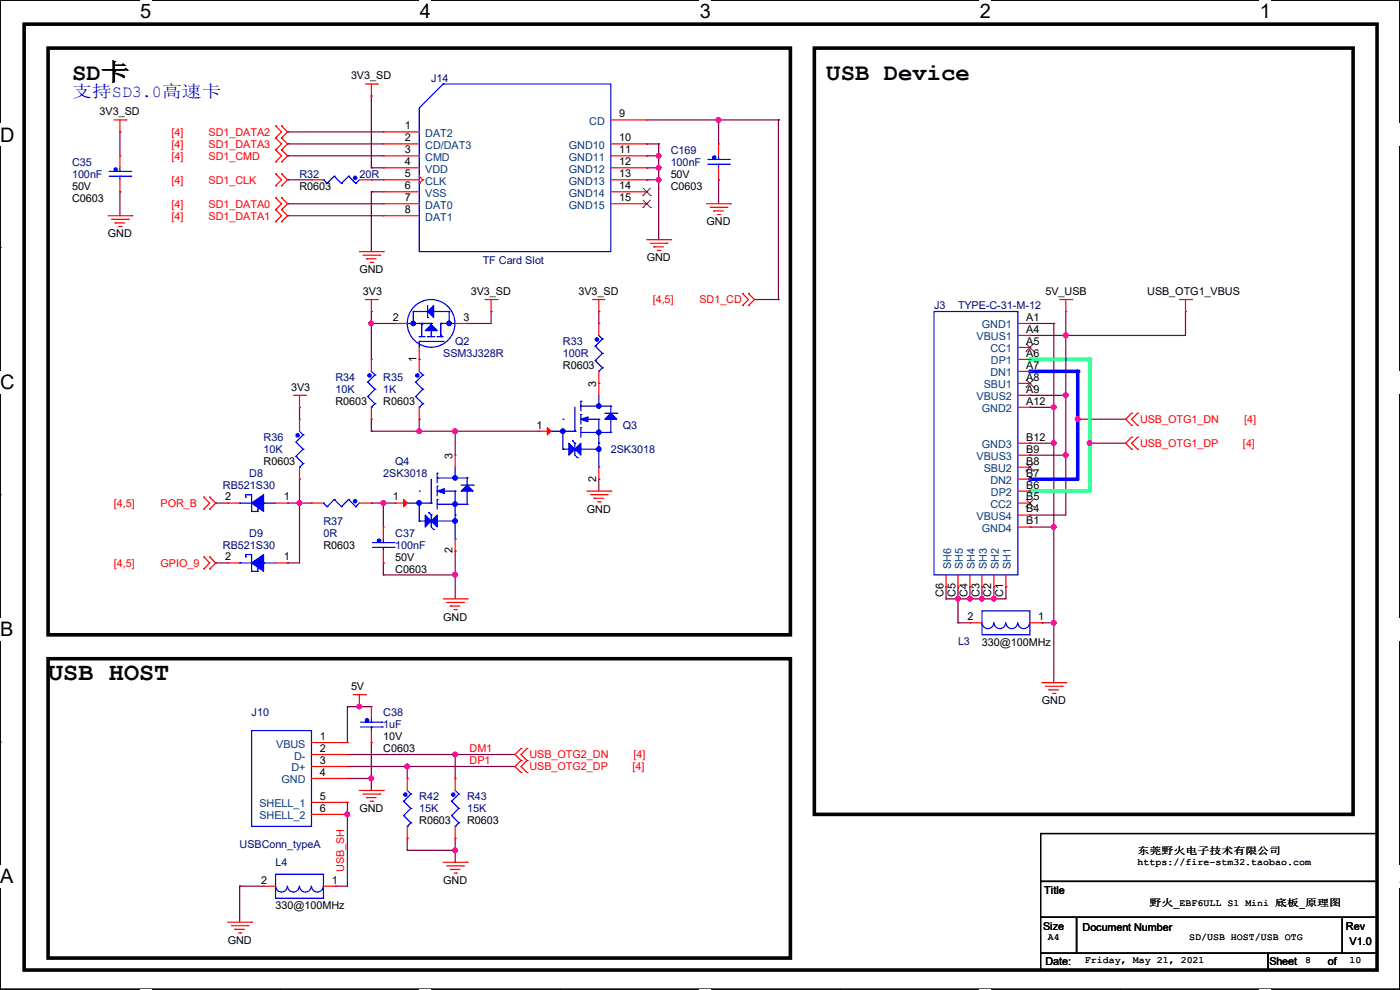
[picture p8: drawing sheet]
<svg xmlns="http://www.w3.org/2000/svg" width="297mm" height="210mm" viewBox="0 0 297 210" stroke-linecap="round" stroke-linejoin="round" font-family="sans-serif">
<path d="M0 0h297v209.8h-297z" fill="none" stroke="#000" stroke-width=".25"/>
<g fill="#fff">
<path d="M29.7 0h2.4v4.8h-2.4z"/>
<path d="M29.7 209.8h2.4v.2h-2.4z"/>
</g>
<path d="M59.4 0h.1M59.4 209.8h.1" fill="none" stroke="#000" stroke-width=".25"/>
<g fill="#fff">
<path d="M89.1 0h2.3v4.8h-2.3z"/>
<path d="M89.1 209.8h2.3v.2h-2.3z"/>
</g>
<path d="M118.8 0h.1M118.8 209.8h.1" fill="none" stroke="#000" stroke-width=".25"/>
<g fill="#fff">
<path d="M148.5 0h2.3v4.8h-2.3z"/>
<path d="M148.5 209.8h2.3v.2h-2.3z"/>
</g>
<path d="M178.2 0h.1M178.2 209.8h.1" fill="none" stroke="#000" stroke-width=".25"/>
<g fill="#fff">
<path d="M207.9 0h2.3v4.8h-2.3z"/>
<path d="M207.9 209.8h2.3v.2h-2.3z"/>
</g>
<path d="M237.6 0h.1M237.6 209.8h.1" fill="none" stroke="#000" stroke-width=".25"/>
<g fill="#fff">
<path d="M267.3 0h2.3v4.8h-2.3z"/>
<path d="M267.3 209.8h2.3v.2h-2.3z"/>
<path d="M0 26.2h3.1v4.8h-3.1z"/>
<path d="M297 26.2v4.8z"/>
<path d="M0 78.7h3.1v4.7h-3.1z"/>
<path d="M297 78.7v4.7z"/>
</g>
<path d="M0 52.5h.1M297 52.5h.1" fill="none" stroke="#000" stroke-width=".25"/>
<g fill="#fff">
<path d="M0 131.1h2.9v4.8h-2.9z"/>
<path d="M297 131.1v4.8z"/>
</g>
<path d="M0 104.9h.1M297 104.9h.1" fill="none" stroke="#000" stroke-width=".25"/>
<g fill="#fff">
<path d="M0 183.6h2.9v4.7h-2.9z"/>
<path d="M296.9 183.6h.1v4.7h-.1z"/>
</g>
<path d="M0 157.4h.1M297 157.4h.1" fill="none" stroke="#000" stroke-width=".25"/>
<path d="M5.1 5.1h287v200.7h-287zM10.2 10.2h157.5v124.5h-157.5zM172.8 10.2h114.3v162.6h-114.3zM10.2 139.7h157.5v63.5h-157.5z" fill="none" stroke="#000" stroke-width=".76"/>
<g fill="none" stroke="#800040" stroke-width=".25">
<path d="M25.4 28h.1M25.4 28v5.1M61 38.1h.1M61 28h.1M61 30.5h.1M61 33.1h.1M61 38.1h5.1M61 28h20.3M61 30.5h20.3M61 33.1h20.3M78.8 38.1h.1M78.8 35.6h.1"/>
<path d="M78.8 20.4h.1M78.8 20.4v15.2M78.8 38.1h2.5M78.8 35.6h2.5M137.2 38.1h.1M137.2 35.6h.1M137.2 30.5h.1M137.2 33.1h.1M137.2 38.1h2.5M137.2 30.5h2.5M137.2 33.1h2.5M137.2 35.6h2.5"/>
<path d="M139.7 30.5h.1M139.7 33.1h.1M139.7 35.6h.1M139.7 30.5v20.3M25.4 40.7h.1M25.4 40.7v5.1M61 43.2h.1M61 45.8h.1M61 43.2h20.3M61 45.8h20.3M78.8 40.7h.1M78.8 40.7v12.7"/>
<path d="M78.8 40.7h2.5M139.7 50.8h.1M78.8 68.6h.1M78.8 66.1h.1M78.8 66.1v10.1M78.8 68.6h5.1M99.1 68.6h.1M104.2 66.1h.1M104.2 66.1v2.5h-5.1M127 66.1h.1M127 66.1v2.5M218.5 68.6h.1"/>
<path d="M218.5 68.6h5.1M223.6 68.6h.1M223.6 68.6v63.5M63.5 86.4h.1M63.5 86.4v2.5M78.8 88.9h.1M78.8 91.5h.1M78.8 88.9v2.6M78.8 91.5h35.5M88.9 88.9h.1M88.9 91.5h.1M88.9 88.9v2.6"/>
<path d="M96.6 91.5h.1M96.6 91.5v5.1M218.5 94h.1M218.5 86.4h.1M218.5 94h5.1M218.5 86.4h5.1M223.6 94h.1M223.6 86.4h.1M228.6 88.9h.1M228.6 88.9h10.2M231.2 94h.1M231.2 94h7.6"/>
<path d="M45.8 106.7h.1M45.8 119.4h.1M45.8 106.7h2.5M45.8 119.4h2.5M61 106.7h.1M61 119.4h.1M61 106.7h5.1M63.5 101.6h.1M63.5 106.7h.1M63.5 101.6v17.8h-2.5M78.8 106.7h.1M78.8 106.7h5.1"/>
<path d="M81.3 106.7h.1M81.3 119.4h.1M81.3 106.7v5.1M81.3 119.4v2.6M96.6 116.9h.1M96.6 116.9v10.1M127 101.6h.1M127 101.6v2.6M218.5 111.8h.1M218.5 111.8h5.1M223.6 111.8h.1M81.3 122h.1"/>
<path d="M81.3 122h15.3M96.6 122h.1M200.7 124.5h.1M200.7 127h.1M200.7 124.5v2.5M203.2 127h.1M203.2 124.5h.1M203.2 124.5v7.6M205.8 127h.1M205.8 124.5h.1M205.8 124.5v2.5M208.3 124.5h.1"/>
<path d="M208.3 127h.1M208.3 124.5v2.5M210.9 127h.1M210.9 124.5h.1M210.9 124.5v2.5M213.4 124.5h.1M213.4 124.5v2.5h-12.7M73.7 149.9h.1M73.7 149.9h5.1M73.7 149.9v7.6M76.2 149.9h.1M78.8 157.5h.1"/>
<path d="M78.8 157.5v10.2M73.7 160.1h.1M73.7 162.6h.1M73.7 165.1h.1M73.7 172.8h.1M73.7 170.2h.1M73.7 160.1h35.6M73.7 162.6h35.6M73.7 165.1h5.1M73.7 170.2v17.8h-2.5M78.8 165.1h.1M86.4 162.6h.1"/>
<path d="M86.4 177.8h.1M86.4 162.6v2.5M86.4 177.8v2.6M96.6 177.8h.1M96.6 160.1h.1M96.6 160.1v5M96.6 177.8v5.1M50.8 188h.1M50.8 188v7.6M50.8 188h5.1M71.2 188h.1M86.4 180.4h.1"/>
<path d="M86.4 180.4h10.2M96.6 180.4h.1"/>
</g>
<g fill="#f0f" stroke="#f0f" stroke-width=".25">
<circle cx="96.5" cy="160" r=".49"/>
<circle cx="86.4" cy="162.6" r=".49"/>
<circle cx="78.8" cy="165.1" r=".49"/>
<circle cx="76.2" cy="149.9" r=".49"/>
<circle cx="96.5" cy="180.4" r=".49"/>
<circle cx="96.5" cy="91.5" r=".49"/>
<circle cx="88.9" cy="91.5" r=".49"/>
<circle cx="78.8" cy="68.6" r=".49"/>
<circle cx="81.3" cy="106.7" r=".49"/>
<circle cx="96.5" cy="121.9" r=".49"/>
<circle cx="63.5" cy="106.7" r=".49"/>
<circle cx="139.7" cy="33" r=".49"/>
<circle cx="139.7" cy="38.1" r=".49"/>
<circle cx="139.7" cy="35.6" r=".49"/>
<circle cx="73.7" cy="172.7" r=".49"/>
<circle cx="208.3" cy="127" r=".49"/>
<circle cx="210.8" cy="127" r=".49"/>
<circle cx="205.8" cy="127" r=".49"/>
<circle cx="203.2" cy="127" r=".49"/>
<circle cx="223.5" cy="111.8" r=".49"/>
<circle cx="223.5" cy="94" r=".49"/>
<circle cx="223.5" cy="86.4" r=".49"/>
</g>
<path d="M218.5 76.2h12.7" fill="none" stroke="#00ff80" stroke-width=".76"/>
<circle cx="218.5" cy="76.2" r=".38" fill="#00ff80"/>
<path d="M231.2 76.2v17.8" fill="none" stroke="#00ff80" stroke-width=".76"/>
<circle cx="231.2" cy="76.2" r=".38" fill="#00ff80"/>
<circle cx="231.2" cy="94" r=".49" fill="#f0f" stroke="#f0f" stroke-width=".25"/>
<path d="M218.5 78.8h10.1" fill="none" stroke="#00f" stroke-width=".76"/>
<circle cx="218.5" cy="78.8" r=".38" fill="#00f"/>
<path d="M228.6 78.8v10.1" fill="none" stroke="#00f" stroke-width=".76"/>
<circle cx="228.6" cy="78.8" r=".38" fill="#00f"/>
<path d="M218.5 71.2h.1M218.5 71.2h7.6M226.1 66.1h.1M226.1 71.2h.1M226.1 66.1v43.2h-7.6M218.5 83.9h.1M218.5 96.6h.1M218.5 83.9h7.6M218.5 96.6h7.6M226.1 83.9h.1M226.1 96.6h.1M218.5 109.3h.1" fill="none" stroke="#800040" stroke-width=".25"/>
<g fill="#f0f" stroke="#f0f" stroke-width=".25">
<circle cx="226.1" cy="71.1" r=".49"/>
<circle cx="226.1" cy="83.8" r=".49"/>
<circle cx="226.1" cy="96.5" r=".49"/>
</g>
<path d="M218.5 101.6h10.1" fill="none" stroke="#00f" stroke-width=".76"/>
<circle cx="218.5" cy="101.6" r=".38" fill="#00f"/>
<path d="M218.5 104.2h12.7" fill="none" stroke="#00ff80" stroke-width=".76"/>
<circle cx="218.5" cy="104.2" r=".38" fill="#00ff80"/>
<path d="M203.2 132.1h.1M203.2 132.1h2.6M221 132.1h.1M221 132.1h2.6M223.6 132.1h.1M223.6 132.1v12.7" fill="none" stroke="#800040" stroke-width=".25"/>
<circle cx="223.5" cy="132.1" r=".49" fill="#f0f" stroke="#f0f" stroke-width=".25"/>
<path d="M228.6 88.9v12.7" fill="none" stroke="#00f" stroke-width=".76"/>
<circle cx="228.6" cy="88.9" r=".38" fill="#00f"/>
<circle cx="228.6" cy="88.9" r=".49" fill="#f0f" stroke="#f0f" stroke-width=".25"/>
<path d="M231.2 94v10.2" fill="none" stroke="#00ff80" stroke-width=".76"/>
<circle cx="231.2" cy="94" r=".38" fill="#00ff80"/>
<path d="M137.2 25.4h27.9M152.4 38.1h.1M152.4 25.4h.1M152.4 25.4v5.1M152.4 38.1v5.1M165.1 25.4h.1M165.1 25.4v38.1M160.1 63.5h5M165.1 63.5h.1M226.1 71.2h.1M251.5 66.1h.1M251.5 66.1v5.1h-25.4" fill="none" stroke="#800040" stroke-width=".25"/>
<g fill="#f0f" stroke="#f0f" stroke-width=".25">
<circle cx="152.4" cy="25.4" r=".49"/>
<circle cx="96.5" cy="160" r=".49"/>
<circle cx="86.4" cy="162.6" r=".49"/>
<circle cx="78.8" cy="165.1" r=".49"/>
<circle cx="76.2" cy="149.9" r=".49"/>
<circle cx="96.5" cy="180.4" r=".49"/>
<circle cx="96.5" cy="91.5" r=".49"/>
<circle cx="88.9" cy="91.5" r=".49"/>
<circle cx="78.8" cy="68.6" r=".49"/>
<circle cx="81.3" cy="106.7" r=".49"/>
<circle cx="96.5" cy="121.9" r=".49"/>
<circle cx="63.5" cy="106.7" r=".49"/>
<circle cx="139.7" cy="33" r=".49"/>
<circle cx="139.7" cy="38.1" r=".49"/>
<circle cx="139.7" cy="35.6" r=".49"/>
<circle cx="73.7" cy="172.7" r=".49"/>
<circle cx="208.3" cy="127" r=".49"/>
<circle cx="210.8" cy="127" r=".49"/>
<circle cx="205.8" cy="127" r=".49"/>
<circle cx="203.2" cy="127" r=".49"/>
<circle cx="223.5" cy="111.8" r=".49"/>
<circle cx="223.5" cy="94" r=".49"/>
<circle cx="223.5" cy="86.4" r=".49"/>
<circle cx="231.2" cy="94" r=".49"/>
<circle cx="226.1" cy="71.1" r=".49"/>
<circle cx="226.1" cy="83.8" r=".49"/>
<circle cx="226.1" cy="96.5" r=".49"/>
<circle cx="223.5" cy="132.1" r=".49"/>
<circle cx="228.6" cy="88.9" r=".49"/>
</g>
<g fill="none" stroke="#f00" stroke-width=".25">
<path d="M77.5 17.8h2.6M78.8 17.8v2.6M80.1 17.8h.1M24.2 25.4h2.5M25.4 28h.1M25.4 33.1h.1M25.4 25.4v2.6M25.4 33.1v2.5M25.4 38.1v2.6M26.7 25.4h.1M58.5 29.3h.1M58.5 26.7h.1"/>
<path d="M58.5 31.8h.1M58.5 34.3h.1M58.5 39.4h.1M58.5 36.9h.1M58.5 26.7l1.2 1.3-1.2 1.3M58.5 29.3l1.2 1.2-1.2 1.3M58.5 31.8l1.2 1.3-1.2 1.2M58.5 36.9l1.2 1.2-1.2 1.3M59.7 26.7h.1M59.7 29.3h.1M59.7 31.8h.1M59.7 34.3h.1"/>
<path d="M59.7 36.9h.1M59.7 39.4h.1M59.7 26.7l1.3 1.3-1.3 1.3M59.7 29.3l1.3 1.2-1.3 1.3M59.7 31.8l1.3 1.3-1.3 1.2M59.7 36.9l1.3 1.2-1.3 1.3M66.1 38.1h.1M66.1 38.1h2.5M76.2 38.1h2.6M78.8 20.4h.1M78.8 38.1h.1M81.3 28h.1"/>
<path d="M81.3 30.5h.1M81.3 33.1h.1M81.3 35.6h.1M81.3 38.1h.1M81.3 28h7.6M81.3 30.5h7.6M81.3 33.1h7.6M81.3 35.6h7.6M81.3 38.1h7.6M88.9 38.9h.1M88.9 37.4l.8 .7M89.7 38.1h.1"/>
<path d="M89.7 38.1l-.8 .8M129.6 25.4h7.6M129.6 30.5h7.6M129.6 33.1h7.6M129.6 35.6h7.6M129.6 38.1h7.6M137.2 25.4h.1M137.2 35.6h.1M137.2 33.1h.1M137.2 30.5h.1M137.2 38.1h.1M152.4 30.5h.1"/>
<path d="M152.4 38.1h.1M152.4 30.5v2.6M152.4 35.6v2.5M22.9 45.8h5.1M23.7 46.5h3.5M24.4 47.3h.1M24.4 47.3h2.1M25.2 48h.5M25.4 40.7h.1M25.7 48h.1M27.2 46.5h.1M28 45.8h.1"/>
<path d="M58.5 44.5h.1M58.5 42h.1M58.5 47h.1M58.5 42l1.2 1.2-1.2 1.3M58.5 44.5l1.2 1.3-1.2 1.2M59.7 42h.1M59.7 44.5h.1M59.7 47h.1M59.7 42l1.3 1.2-1.3 1.3M59.7 44.5l1.3 1.3-1.3 1.2M76.2 53.4h5.1M77 54.1h3.6"/>
<path d="M77.8 54.9h.1M77.8 54.9h2M78.5 55.7h.5M79 55.7h.1M80.6 54.1h.1M81.3 53.4h.1M81.3 40.7h.1M81.3 43.2h.1M81.3 45.8h.1M81.3 45.8h7.6M81.3 43.2h7.6M81.3 40.7h7.6"/>
<path d="M129.6 43.2h7.6M129.6 40.7h7.6M137.2 40.7h.1M137.2 43.2h.1M137.2 50.8h5.1M138 51.6h3.5M138.7 52.4h.1M138.7 52.4h2.1M139.5 53.1h.5M140 53.1h.1M141.5 51.6h.1M142.3 50.8h.1"/>
<path d="M149.9 43.2h5.1M150.7 44h3.5M151.4 44.7h.1M151.4 44.7h2.1M152.2 45.5h.5M152.7 45.5h.1M154.2 44h.1M155 43.2h.1M77.5 63.5h2.6M78.8 66.1h.1M78.8 76.2h.1M78.8 63.5v2.6"/>
<path d="M78.8 76.2v2.6M80.1 63.5h.1M83.9 68.6h.1M83.9 68.6h2.5M88.9 76.2h.1M88.9 73.7v5.1M96.6 68.6h2.5M99.1 68.6h.1M102.9 63.5h2.6M104.2 66.1h.1M104.2 63.5v2.6M105.5 63.5h.1"/>
<path d="M125.8 63.5h.1M125.8 63.5h2.5M127 66.1h.1M127 68.6h.1M127 63.5v2.6M127 68.6v2.6M127 78.8v5.1M157.5 64.8h.1M157.5 62.3h.1M157.5 62.3l1.3 1.2-1.3 1.3M158.8 62.3h.1M158.8 64.8h.1"/>
<path d="M158.8 62.3l1.3 1.2-1.3 1.3M215.9 68.6h2.6M215.9 71.2h2.6M215.9 73.7h2.6M215.9 76.2h2.6M215.9 78.8h2.6M218.5 68.6h.1M218.5 71.2h.1M218.5 73.7h.1M218.5 76.2h.1M218.5 78.8h.1M224.8 63.5h2.6"/>
<path d="M226.1 66.1h.1M226.1 63.5v2.6M227.4 63.5h.1M250.2 63.5h2.6M251.5 66.1h.1M251.5 63.5v2.6M252.8 63.5h.1M62.3 83.9h2.5M63.5 86.4h.1M63.5 88.9h.1M63.5 83.9v2.5M63.5 88.9v2.6"/>
<path d="M63.5 99.1v2.5M64.8 83.9h.1M78.8 88.9h.1M78.8 86.4v2.5M88.9 88.9h.1M88.9 86.4v2.5M96.6 96.6h.1M96.6 96.6v2.5M114.3 91.5h.1M114.3 91.5h2.6M127 81.3h.1M127 99.1v2.5"/>
<path d="M215.9 83.9h2.6M215.9 81.3h2.6M215.9 86.4h2.6M215.9 94h2.6M215.9 96.6h2.6M215.9 99.1h2.6M218.5 81.3h.1M218.5 83.9h.1M218.5 86.4h.1M218.5 94h.1M218.5 96.6h.1M218.5 99.1h.1"/>
<path d="M240.1 92.8h.1M240.1 95.3h.1M240.1 87.7h.1M240.1 90.2h.1M240.1 92.8l-1.3 1.2 1.3 1.3M240.1 87.7l-1.3 1.2 1.3 1.3M241.3 95.3h.1M241.3 92.8h.1M241.3 90.2h.1M241.3 87.7h.1M241.3 92.8l-1.2 1.2 1.2 1.3M241.3 87.7l-1.2 1.2 1.2 1.3"/>
<path d="M43.2 108h.1M43.2 105.5h.1M43.2 118.2h.1M43.2 105.5l1.3 1.2-1.3 1.3M43.2 118.2l1.3 1.2-1.3 1.3M44.5 105.5h.1M44.5 108h.1M44.5 118.2h.1M44.5 105.5l1.3 1.2-1.3 1.3M44.5 118.2l1.3 1.2-1.3 1.3M48.3 106.7h.1M48.3 119.4h.1"/>
<path d="M48.3 106.7h2.5M48.3 119.4h2.5M58.5 106.7h2.5M58.5 119.4h2.5M61 106.7h.1M61 119.4h.1M63.5 101.6h.1M66.1 106.7h.1M66.1 106.7h2.5M76.2 106.7h2.6M78.8 106.7h.1M81.3 111.8h.1"/>
<path d="M81.3 119.4h.1M81.3 111.8v2.5M81.3 116.9v2.5M83.9 106.7h.1M83.9 106.7h2.5M96.6 116.9h.1M96.6 114.3v2.6M124.5 104.2h5.1M125.3 104.9h3.5M126 105.7h.1M126 105.7h2.1M126.8 106.5h.5"/>
<path d="M127 101.6h.1M127.3 106.5h.1M128.8 104.9h.1M129.6 104.2h.1M215.9 104.2h2.6M215.9 106.7h2.6M215.9 101.6h2.6M215.9 109.3h2.6M215.9 111.8h2.6M218.5 101.6h.1M218.5 104.2h.1M218.5 106.7h.1"/>
<path d="M218.5 109.3h.1M218.5 111.8h.1M43.2 120.7h.1M44.5 120.7h.1M94 127h5.1M94.8 127.8h3.5M95.5 128.6h.1M95.5 128.6h2.1M96.3 129.3h.5M96.8 129.3h.1M98.3 127.8h.1M99.1 127h.1"/>
<path d="M200.7 124.5h.1M200.7 122v2.5M203.2 124.5h.1M203.2 122v2.5M205.8 124.5h.1M205.8 132.1h.1M205.8 122v2.5M205.8 132.1h2.5M208.3 124.5h.1M208.3 122v2.5M210.9 124.5h.1M210.9 122v2.5"/>
<path d="M213.4 124.5h.1M213.4 122v2.5M218.5 132.1h2.5M221 132.1h.1M66.1 157.5h7.6M73.7 157.5h.1M75 147.4h2.5M76.2 149.9h.1M76.2 147.4v2.5M77.5 147.4h.1M78.8 149.9h.1M78.8 157.5h.1"/>
<path d="M78.8 149.9v2.5M78.8 155v2.5M110.5 158.8h.1M110.5 158.8l-1.2 1.3 1.2 1.2M111.8 158.8h.1M111.8 158.8l-1.3 1.3 1.3 1.2M221 144.8h5.1M221.8 145.6h3.5M222.5 146.3h.1M222.5 146.3h2.1M223.3 147.1h.5M223.8 147.1h.1"/>
<path d="M225.3 145.6h.1M226.1 144.8h.1M66.1 160.1h7.6M66.1 162.6h7.6M66.1 165.1h7.6M66.1 170.2h7.6M66.1 172.8h7.6M73.7 160.1h.1M73.7 162.6h.1M73.7 165.1h.1M73.7 170.2h.1M73.7 172.8h.1"/>
<path d="M76.2 167.7h5.1M77 168.4h3.6M77.8 169.2h.1M77.8 169.2h2M78.5 170h.5M79 170h.1M80.6 168.4h.1M81.3 167.7h.1M86.4 165.1h.1M86.4 177.8h.1M86.4 165.1v2.6M86.4 175.3v2.5"/>
<path d="M96.6 165.1h.1M96.6 177.8h.1M96.6 165.1v2.6M96.6 175.3v2.5M110.5 161.3h.1M110.5 163.9h.1M110.5 161.3l-1.2 1.3 1.2 1.3M111.8 163.9h.1M111.8 161.3h.1M111.8 161.3l-1.3 1.3 1.3 1.3M48.3 195.6h5.1M49.1 196.4h3.5"/>
<path d="M49.8 197.1h.1M49.8 197.1h2.1M50.6 197.9h.5M51.1 197.9h.1M52.6 196.4h.1M53.4 195.6h.1M55.9 188h.1M55.9 188h2.6M68.6 188h2.6M71.2 188h.1M94 182.9h5.1M94.8 183.7h3.5"/>
<path d="M95.5 184.4h.1M95.5 184.4h2.1M96.3 185.2h.5M96.8 185.2h.1M98.3 183.7h.1M99.1 182.9h.1"/>
</g>
<path d="M220.8 176.8h71.3v10.2h-71.3zM220.8 187h71.3v7.6h-71.3zM220.8 194.6h7.6v7.6h-7.6zM228.4 194.6h56.4v7.6h-56.4zM284.8 194.6h7.3v7.6h-7.3zM220.8 202.2h48.2v3.6h-48.2zM269 202.2h23.1v3.6h-23.1z" fill="none" stroke="#000" stroke-width=".25"/>
<g fill="none" stroke="#00f" stroke-width=".25">
<path d="M94 17.8h35.6v35.6h-40.7v-30.5zM94 17.8h.1M23.2 37.4h4.5M23.2 36.4h4.5M25.4 37.4h.1M25.4 36.4h.1M25.4 35.6v.8M25.4 37.4v.7M27.7 37.4h.1M27.7 36.4h.1M68.6 38.1h.1M68.6 38.1l.8 .8"/>
<path d="M69.4 38.9h.1M70.9 37.4h.1M70.9 37.4l1.5 1.5M70.9 37.4l-1.5 1.5M72.4 38.9h.1M74 37.4h.1M74 37.4l1.5 1.5M74 37.4l-1.6 1.5M75.5 38.9h.1M76.2 38.1l-.7 .8M150.2 34.8h4.5M150.2 33.8h4.5"/>
<path d="M152.4 34.8h.1M152.4 33.8h.1M152.4 33.1v.7M152.4 34.8v.8M154.7 34.8h.1M154.7 33.8h.1M78.8 78.8l.7 .7M79.5 79.5h.1M79.5 79.5l-1.5 1.6M86.4 68.6h.1M86.4 68.6h5.1M87.7 66.1h.1"/>
<path d="M87.7 66.1h3M87.7 66.1v2.5M88.9 68.6h.1M88.9 71.4h.1M88.9 72.4h.1M88.9 78.8l.8 .7M88.9 72.4v1.3M88.9 71.4h1.3M88.9 72.4h5.1M89.5 68.9h.1M89.5 68.6h.1M89.5 68.6v2.8"/>
<path d="M89.7 79.5h.1M89.7 79.5l-1.5 1.6M90.7 71.4h.1M90.7 67.4h.1M90.7 71.4h1.5M90.7 64.8v2.6M91.5 68.6h.1M91.5 68.6v2.8M92 66.1h.1M92 66.1h3.3M92.8 71.4h.1M92.8 71.4h1.2"/>
<path d="M93.5 68.6h.1M93.5 71.2h.1M93.5 71.4h.1M93.5 68.6h3.1M93.5 68.6v2.8M94 72.4h.1M95.3 66.1h.1M95.3 66.1v2.5M126.3 73.4h.1M126.3 76.5h.1M126.3 73.4l1.5 1.6M126.3 76.5l1.5 1.5"/>
<path d="M127 78.8h.1M127 71.2l.8 .7M127.8 71.9h.1M127.8 75h.1M127.8 78h.1M127.8 71.9l-1.5 1.5M127.8 75l-1.5 1.5M127.8 78l-.8 .8M198.2 66.1h17.7v55.9h-17.7zM62.8 93.8h.1M62.8 96.8h.1M62.8 93.8l1.5 1.5"/>
<path d="M62.8 96.8l1.5 1.5M63.5 99.1h.1M63.5 91.5l.8 .7M64.3 92.2h.1M64.3 95.3h.1M64.3 98.3h.1M64.3 92.2l-1.5 1.6M64.3 95.3l-1.5 1.5M64.3 98.3l-.8 .8M78 81.1h.1M78 84.1h.1M78 81.1l1.5 1.5"/>
<path d="M78 84.1l1.5 1.5M78.8 86.4h.1M79.5 82.6h.1M79.5 85.6h.1M79.5 82.6l-1.5 1.5M79.5 85.6l-.7 .8M88.2 81.1h.1M88.2 84.1h.1M88.2 81.1l1.5 1.5M88.2 84.1l1.5 1.5M88.9 86.4h.1M89.7 82.6h.1"/>
<path d="M89.7 85.6h.1M89.7 82.6l-1.5 1.5M89.7 85.6l-.8 .8M96.6 99.1v2.3M116.9 91.5h5.1M119.4 88.9h.1M119.4 95.3h.1M119.4 91.5h.1M119.4 95.3h7.6M119.4 91.5v3.8M121.5 93.5h.1M121.5 93.5l.5 .5"/>
<path d="M122 91.5h.1M122 94h.1M122 86.4v5.1M122 94v2.6l.5 .5M122.5 97.1h.1M123.2 90.7h.1M123.2 87.9h.1M123.2 85.1h.1M123.2 86.1h.1M123.2 85.1v2.1M123.2 87.9v2.1M123.2 90.7v2.1"/>
<path d="M123.2 91.7h6.4M123.2 86.1h6.4M124.5 88.9h2.5M127 86.1h.1M127 88.9h.1M127 94h.1M127 95.3h.1M127 99.1h.1M127 83.9v2.2M127 88.9v10.2M128.3 87.7h2.6M129.6 91.7h.1"/>
<path d="M129.6 88.9h.1M129.6 86.1h.1M129.6 86.1v1.6M129.6 88.9v2.8M130.9 87.7h.1M50.8 106.7h.1M50.8 119.4h.1M50.8 106.7h2.6M50.8 119.4h2.6M52.1 104.9h.1M52.1 105.5h.1M52.1 117.6h.1"/>
<path d="M52.1 118.2h.1M52.1 104.9h1.3v3.6M52.1 117.6h1.3v3.6M52.1 104.9v.6M52.1 117.6v.6M53.4 108.5h.1M53.4 108.5h1.3M54.7 108.5h.1M54.7 108h.1M54.7 108v.5M55.9 106.7h.1M55.9 119.4h.1"/>
<path d="M55.9 106.7h2.6M55.9 119.4h2.6M68.6 106.7h.1M68.6 106.7l.8 .8M69.4 107.5h.1M70.9 106h.1M70.9 106l1.5 1.5M70.9 106l-1.5 1.5M72.4 107.5h.1M74 106h.1M74 106l1.5 1.5M74 106l-1.6 1.5"/>
<path d="M75.5 107.5h.1M76.2 106.7l-.7 .8M79 116.1h4.6M79 115.1h4.6M81.3 116.1h.1M81.3 115.1h.1M81.3 114.3v.8M81.3 116.1v.8M83.6 116.1h.1M83.6 115.1h.1M86.4 106.7h5.1M88.9 104.2h.1"/>
<path d="M88.9 110.5h.1M88.9 106.7h.1M88.9 110.5h7.7M88.9 106.7v3.8M91 108.8h.1M91 108.8l.5 .5M91.5 106.7h.1M91.5 109.3h.1M91.5 101.6v5.1M91.5 109.3v2.5l.5 .5M92 112.3h.1M92.8 106h.1"/>
<path d="M92.8 103.2h.1M92.8 100.4h.1M92.8 101.4h.1M92.8 100.4v2M92.8 103.2v2M92.8 106v2M92.8 107h6.3M92.8 101.4h6.3M94 104.2h2.6M96.6 101.4h.1M96.6 104.2h.1M96.6 109.3h.1"/>
<path d="M96.6 110.5h.1M96.6 114.3h.1M96.6 104.2v10.1M97.8 102.9h2.6M99.1 107h.1M99.1 104.2h.1M99.1 101.4h.1M99.1 101.4v1.5M99.1 104.2v2.8M100.4 102.9h.1M53.4 121.2h.1M53.4 121.2h1.3"/>
<path d="M54.7 121.2h.1M54.7 120.7h.1M54.7 120.7v.5M208.3 129.6h10.2v5.1h-10.2zM208.3 132.1a1.25 1.25 0 0 0 1.3 1.3 1.25 1.25 0 0 0 1.2-1.3M210.9 132.1a1.25 1.25 0 0 0 1.2 1.3 1.25 1.25 0 0 0 1.3-1.3M213.4 132.1a1.27 1.27 0 0 0 1.3 1.3 1.27 1.27 0 0 0 1.2-1.3 1.25 1.25 0 0 0 1.3 1.3 1.25 1.25 0 0 0 1.2-1.3M53.4 155h12.7v20.3h-12.7zM76.5 154.2h4.6M76.5 153.2h4.6M78.8 154.2h.1M78.8 153.2h.1"/>
<path d="M78.8 152.4v.8M78.8 154.2v.8M81.1 154.2h.1M81.1 153.2h.1M85.6 170h.1M85.6 173h.1M85.6 170l1.6 1.5M85.6 173l1.6 1.5M86.4 175.3h.1M86.4 167.7l.8 .7M87.2 168.4h.1M87.2 171.5h.1"/>
<path d="M87.2 174.5h.1M87.2 168.4l-1.6 1.6M87.2 171.5l-1.6 1.5M87.2 174.5l-.8 .8M95.8 170h.1M95.8 173h.1M95.8 170l1.5 1.5M95.8 173l1.5 1.5M96.6 175.3h.1M96.6 167.7l.7 .7M97.3 168.4h.1M97.3 171.5h.1"/>
<path d="M97.3 174.5h.1M97.3 168.4l-1.5 1.6M97.3 171.5l-1.5 1.5M97.3 174.5l-.7 .8M58.5 185.5h10.1v5h-10.1zM58.5 188a1.25 1.25 0 0 0 1.2 1.2 1.25 1.25 0 0 0 1.3-1.2M61 188a1.25 1.25 0 0 0 1.3 1.2 1.25 1.25 0 0 0 1.2-1.2M63.5 188a1.25 1.25 0 0 0 1.3 1.2 1.25 1.25 0 0 0 1.2-1.2M66.1 188a1.25 1.25 0 0 0 1.2 1.2 1.25 1.25 0 0 0 1.3-1.2"/>
<circle cx="91.5" cy="68.6" r="5.1"/>
</g>
<g fill="#00f" stroke="#00f" stroke-width=".25">
<path d="M99.1 102.9l1.3 1.3h-2.6z"/>
<path d="M92.8 104.2l1.5-.5v1z"/>
<path d="M92.8 109.3v2.5l-1.3-1.3z"/>
<path d="M90.2 109.3l1.3 1.2-1.3 1.3z"/>
<path d="M92 64.8v2.6l-1.3-1.3z"/>
<path d="M90.2 70.1l1.3-1.2 1.3 1.2z"/>
<path d="M129.6 87.7l1.3 1.2h-2.6z"/>
<path d="M123.2 88.9l1.6-.5v1.1z"/>
<path d="M122 95.3l1.2-1.3v2.6z"/>
<path d="M120.7 94l1.3 1.3-1.3 1.3z"/>
<path d="M53.4 106.7l2.5-1.8v3.6z" fill-rule="evenodd"/>
<path d="M53.4 119.4l2.5-1.8v3.6z" fill-rule="evenodd"/>
<circle cx="75.3" cy="106.3" r=".36"/>
<circle cx="126.6" cy="72" r=".36"/>
<circle cx="88.5" cy="79.7" r=".36"/>
<circle cx="24.5" cy="36" r=".36"/>
<circle cx="78.4" cy="79.7" r=".36"/>
<circle cx="63.1" cy="92.4" r=".36"/>
<circle cx="96.5" cy="101.4" r=".49"/>
<circle cx="96.5" cy="107" r=".49"/>
<circle cx="88.9" cy="106.7" r=".49"/>
<circle cx="96.5" cy="110.5" r=".49"/>
<circle cx="151.5" cy="33.4" r=".36"/>
<circle cx="86" cy="168.6" r=".36"/>
<circle cx="87.7" cy="68.6" r=".49"/>
<circle cx="95.3" cy="68.6" r=".49"/>
<circle cx="127" cy="86.1" r=".49"/>
<circle cx="127" cy="91.7" r=".49"/>
<circle cx="119.4" cy="91.5" r=".49"/>
<circle cx="127" cy="95.3" r=".49"/>
<circle cx="96.2" cy="168.6" r=".36"/>
<circle cx="75.3" cy="37.7" r=".36"/>
<circle cx="80.4" cy="114.7" r=".36"/>
<circle cx="77.9" cy="152.8" r=".36"/>
</g>
<g fill="none" stroke="#804000" stroke-width=".21">
<path d="M136.4 39.9l1.6 1.6M138 39.9l-1.6 1.6M136.4 41.5h.1M136.4 44h.1M136.4 42.5l1.6 1.5M138 42.5l-1.6 1.5M138 41.5h.1M138 44h.1M217.7 74.5h.1M217.7 72.9l1.6 1.6M219.2 72.9l-1.5 1.6M219.3 74.5h.1"/>
<path d="M217.7 82.1h.1M217.7 99.9h.1M217.7 80.6l1.6 1.5M217.7 98.3l1.6 1.6M219.2 80.6l-1.5 1.5M219.2 98.3l-1.5 1.6M219.3 82.1h.1M219.3 99.9h.1M217.7 107.5h.1M217.7 106l1.6 1.5M219.2 106l-1.5 1.5M219.3 107.5h.1"/>
</g>
<g fill="#f00" stroke="#f00" stroke-width=".25">
<path d="M85.6 106l.8 .7-.8 .8z"/>
<path d="M116.1 90.7l.8 .8-.8 .7z"/>
</g>
<text font-size="5.3" x="10.2" y="144.2">USB HOST</text>
<g font-size="5.1">
<text x="15.3" y="17">SD卡</text>
<text x="175.3" y="17">USB Device</text>
</g>
<g font-size="4.2">
<text x="29.7" y="3.9">5</text>
<text x="89.1" y="3.9">4</text>
<text x="148.5" y="3.9">3</text>
<text x="207.9" y="3.9">2</text>
<text x="267.3" y="3.9">1</text>
<text x="0" y="30.1">D</text>
<text x="0" y="82.5">C</text>
<text x="0" y="135">B</text>
<text x="0" y="187.4">A</text>
<text x="297" y="187.4">A</text>
</g>
<text font-size="3.6" fill="#00f" x="15.3" y="20.6">支持SD3.0高速卡</text>
<g font-size="2.3">
<text x="74.5" y="16.8">3V3_SD</text>
<text x="21.1" y="24.5">3V3_SD</text>
<text x="85.9" y="27.4">1</text>
<text x="85.9" y="30">2</text>
<text x="131.4" y="24.9">9</text>
<text x="131.4" y="30">10</text>
<text x="85.9" y="32.5">3</text>
<text x="85.9" y="35.1">4</text>
<text x="131.4" y="35.1">12</text>
<text x="131.4" y="32.5">11</text>
<text x="15.3" y="40.2">50V</text>
<text x="63.5" y="40.2">R0603</text>
<text x="85.9" y="37.6">5</text>
<text x="85.9" y="40.1">6</text>
<text x="131.4" y="37.6">13</text>
<text x="131.4" y="40.1">14</text>
<text x="142.3" y="37.7">50V</text>
<text x="142.3" y="40.2">C0603</text>
<text x="15.3" y="42.8">C0603</text>
<text x="85.9" y="42.7">7</text>
<text x="85.9" y="45.2">8</text>
<text x="131.4" y="42.7">15</text>
<text x="149.9" y="47.8">GND</text>
<text x="22.9" y="50.4">GND</text>
<text x="76.2" y="58">GND</text>
<text x="137.2" y="55.5">GND</text>
<text x="77" y="62.6">3V3</text>
<text x="99.9" y="62.6">3V3_SD</text>
<text x="122.7" y="62.6">3V3_SD</text>
<text x="221.8" y="62.6">5V_USB</text>
<text x="243.4" y="62.6">USB_OTG1_VBUS</text>
<text x="83.4" y="68.1">2</text>
<text x="98.3" y="68.1">3</text>
<text x="217.7" y="68.1">A1</text>
<text x="217.7" y="70.6">A4</text>
<text x="88.4" y="76.8" transform="rotate(-90 88.4 76.8)">1</text>
<text x="217.7" y="73.2">A5</text>
<text x="217.7" y="75.7">A6</text>
<text x="61.8" y="82.9">3V3</text>
<text x="119.4" y="78.3">R0603</text>
<text x="126.5" y="82.1" transform="rotate(-90 126.5 82.1)">3</text>
<text x="217.7" y="78.2">A7</text>
<text x="217.7" y="80.8">A8</text>
<text x="217.7" y="83.3">A9</text>
<text x="71.2" y="85.9">R0603</text>
<text x="81.3" y="85.9">R0603</text>
<text x="217.7" y="85.9">A12</text>
<text x="113.8" y="90.9">1</text>
<text x="217.7" y="93.5">B12</text>
<text x="55.9" y="98.6">R0603</text>
<text x="96" y="97.3" transform="rotate(-90 96 97.3)">3</text>
<text x="217.7" y="96">B9</text>
<text x="217.7" y="98.6">B8</text>
<text x="217.7" y="101.1">B7</text>
<text x="47.8" y="106.2">2</text>
<text x="60.2" y="106.2">1</text>
<text x="83.4" y="106.2">1</text>
<text x="126.5" y="102.2" transform="rotate(-90 126.5 102.2)">2</text>
<text x="217.7" y="103.6">B6</text>
<text x="217.7" y="106.2">B5</text>
<text x="124.5" y="108.8">GND</text>
<text x="217.7" y="108.7">B4</text>
<text x="217.7" y="111.3">B1</text>
<text x="47.8" y="118.9">2</text>
<text x="60.2" y="118.9">1</text>
<text x="68.6" y="116.4">R0603</text>
<text x="83.9" y="119">50V</text>
<text x="96" y="117.4" transform="rotate(-90 96 117.4)">2</text>
<text x="83.9" y="121.5">C0603</text>
<text x="94" y="131.7">GND</text>
<text x="200.2" y="126.7" transform="rotate(-90 200.2 126.7)">C6</text>
<text x="202.7" y="126.7" transform="rotate(-90 202.7 126.7)">C5</text>
<text x="205.2" y="126.7" transform="rotate(-90 205.2 126.7)">C4</text>
<text x="205.3" y="131.6">2</text>
<text x="207.8" y="126.7" transform="rotate(-90 207.8 126.7)">C3</text>
<text x="210.3" y="126.7" transform="rotate(-90 210.3 126.7)">C2</text>
<text x="212.9" y="126.7" transform="rotate(-90 212.9 126.7)">C1</text>
<text x="220.3" y="131.6">1</text>
<text x="208.3" y="137">330@100MHz</text>
<text x="74.5" y="146.4">5V</text>
<text x="221" y="149.4">GND</text>
<text x="67.9" y="157">1</text>
<text x="67.9" y="159.5">2</text>
<text x="81.3" y="157.1">10V</text>
<text x="81.3" y="159.6">C0603</text>
<text x="67.9" y="162.1">3</text>
<text x="67.9" y="164.6">4</text>
<text x="67.9" y="169.7">5</text>
<text x="67.9" y="172.2">6</text>
<text x="76.2" y="172.3">GND</text>
<text x="88.9" y="174.8">R0603</text>
<text x="99.1" y="174.8">R0603</text>
<text x="55.4" y="187.5">2</text>
<text x="70.4" y="187.5">1</text>
<text x="94" y="187.5">GND</text>
<text x="221.5" y="189.6">Title</text>
<text x="58.5" y="192.9">330@100MHz</text>
<text x="221.3" y="197.2">Size</text>
<text x="229.7" y="197.4">Document Number</text>
<text x="285.5" y="197.2">Rev</text>
<text x="48.3" y="200.2">GND</text>
<text x="286.3" y="200.5">V1.0</text>
<text x="221.8" y="204.8">Date:</text>
<text x="269.3" y="204.8">Sheet</text>
<text x="281.7" y="204.8">of</text>
</g>
<g font-size="2.3" fill="#000080">
<text x="91.5" y="17.4">J14</text>
<text x="15.3" y="35.1">C35</text>
<text x="142.3" y="32.6">C169</text>
<text x="142.3" y="35.1">100nF</text>
<text x="15.3" y="37.7">100nF</text>
<text x="63.5" y="37.7">R32</text>
<text x="76.2" y="37.7">20R</text>
<text x="102.4" y="56">TF Card Slot</text>
<text x="198.2" y="65.6">J3</text>
<text x="203.3" y="65.6">TYPE-C-31-M-12</text>
<text x="94" y="75.8">SSM3J328R</text>
<text x="96.6" y="73.2">Q2</text>
<text x="119.4" y="73.2">R33</text>
<text x="119.4" y="75.8">100R</text>
<text x="71.2" y="80.9">R34</text>
<text x="71.2" y="83.4">10K</text>
<text x="81.3" y="80.9">R35</text>
<text x="81.3" y="83.4">1K</text>
<text x="55.9" y="93.6">R36</text>
<text x="132.1" y="91">Q3</text>
<text x="52.9" y="101.2">D8</text>
<text x="55.9" y="96.1">10K</text>
<text x="81.3" y="101.2">2SK3018</text>
<text x="83.9" y="98.6">Q4</text>
<text x="129.6" y="96.1">2SK3018</text>
<text x="47.3" y="103.7">RB521S30</text>
<text x="52.9" y="113.9">D9</text>
<text x="68.6" y="111.3">R37</text>
<text x="68.6" y="113.9">0R</text>
<text x="83.9" y="113.9">C37</text>
<text x="47.3" y="116.4">RB521S30</text>
<text x="83.9" y="116.4">100nF</text>
<text x="203.2" y="136.7">L3</text>
<text x="53.4" y="152">J10</text>
<text x="81.3" y="152">C38</text>
<text x="81.3" y="154.5">1uF</text>
<text x="88.9" y="169.8">R42</text>
<text x="88.9" y="172.3">15K</text>
<text x="99.1" y="169.8">R43</text>
<text x="99.1" y="172.3">15K</text>
<text x="50.8" y="179.9">USBConn_typeA</text>
<text x="58.5" y="183.7">L4</text>
</g>
<g font-size="2.3" fill="#f00">
<text x="36.4" y="28.8">[4]</text>
<text x="44.2" y="28.8">SD1_DATA2</text>
<text x="36.4" y="31.3">[4]</text>
<text x="36.4" y="33.9">[4]</text>
<text x="44.2" y="31.3">SD1_DATA3</text>
<text x="44.2" y="33.9">SD1_CMD</text>
<text x="36.4" y="38.9">[4]</text>
<text x="44.2" y="38.9">SD1_CLK</text>
<text x="36.4" y="44">[4]</text>
<text x="36.4" y="46.6">[4]</text>
<text x="44.2" y="44">SD1_DATA0</text>
<text x="44.2" y="46.6">SD1_DATA1</text>
<text x="138.5" y="64.3">[4,5]</text>
<text x="148.4" y="64.3">SD1_CD</text>
<text x="241.9" y="89.7">USB_OTG1_DN</text>
<text x="264" y="89.7">[4]</text>
<text x="241.9" y="94.8">USB_OTG1_DP</text>
<text x="263.7" y="94.8">[4]</text>
<text x="24.2" y="107.5">[4,5]</text>
<text x="34.1" y="107.5">POR_B</text>
<text x="24.2" y="120.2">[4,5]</text>
<text x="34.1" y="120.2">GPIO_9</text>
<text x="99.6" y="159.6">DM1</text>
<text x="112.3" y="160.9">USB_OTG2_DN</text>
<text x="134.4" y="160.9">[4]</text>
<text x="99.6" y="162.1">DP1</text>
<text x="112.3" y="163.4">USB_OTG2_DP</text>
<text x="134.2" y="163.4">[4]</text>
<text x="73" y="185" transform="rotate(-90 73 185)">USB_SH</text>
</g>
<g font-size="2.3" fill="#004080">
<text x="90.2" y="29">DAT2</text>
<text x="125" y="26.5">CD</text>
<text x="90.2" y="31.6">CD/DAT3</text>
<text x="90.2" y="34.1">CMD</text>
<text x="120.7" y="34.1">GND11</text>
<text x="120.7" y="31.6">GND10</text>
<text x="90.2" y="36.7">VDD</text>
<text x="90.2" y="39.2">CLK</text>
<text x="90.2" y="41.7">VSS</text>
<text x="120.7" y="36.7">GND12</text>
<text x="120.7" y="39.2">GND13</text>
<text x="120.7" y="41.7">GND14</text>
<text x="90.2" y="44.3">DAT0</text>
<text x="90.2" y="46.8">DAT1</text>
<text x="120.7" y="44.3">GND15</text>
<text x="208.3" y="69.7">GND1</text>
<text x="207.2" y="72.2">VBUS1</text>
<text x="210.1" y="74.8">CC1</text>
<text x="210.2" y="77.3">DP1</text>
<text x="208.7" y="82.4">SBU1</text>
<text x="210.1" y="79.8">DN1</text>
<text x="207.2" y="84.9">VBUS2</text>
<text x="208.3" y="87.5">GND2</text>
<text x="208.3" y="95.1">GND3</text>
<text x="207.2" y="97.6">VBUS3</text>
<text x="208.7" y="100.2">SBU2</text>
<text x="210.1" y="102.7">DN2</text>
<text x="210.1" y="107.8">CC2</text>
<text x="210.2" y="105.2">DP2</text>
<text x="207.2" y="110.3">VBUS4</text>
<text x="208.3" y="112.9">GND4</text>
<text x="201.8" y="120.7" transform="rotate(-90 201.8 120.7)">SH6</text>
<text x="204.3" y="120.7" transform="rotate(-90 204.3 120.7)">SH5</text>
<text x="206.8" y="120.7" transform="rotate(-90 206.8 120.7)">SH4</text>
<text x="209.4" y="120.7" transform="rotate(-90 209.4 120.7)">SH3</text>
<text x="211.9" y="120.7" transform="rotate(-90 211.9 120.7)">SH2</text>
<text x="214.5" y="120.7" transform="rotate(-90 214.5 120.7)">SH1</text>
<text x="58.6" y="158.6">VBUS</text>
<text x="62.4" y="161.1">D-</text>
<text x="59.7" y="166.2">GND</text>
<text x="61.8" y="163.7">D+</text>
<text x="55" y="171.3">SHELL_1</text>
<text x="55" y="173.8">SHELL_2</text>
</g>
<g font-size="2">
<text x="241.3" y="181.2">东莞野火电子技术有限公司</text>
<text x="241.3" y="183.5">https://fire-stm32.taobao.com</text>
<text x="243.9" y="192.1">野火_EBF6ULL S1 Mini 底板_原理图</text>
<text x="222.3" y="199.5">A4</text>
<text x="252.3" y="199.5">SD/USB HOST/USB OTG</text>
<text x="230.2" y="204.3">Friday, May 21, 2021</text>
<text x="276.9" y="204.3">8</text>
<text x="286.3" y="204.3">10</text>
</g>
</svg>
